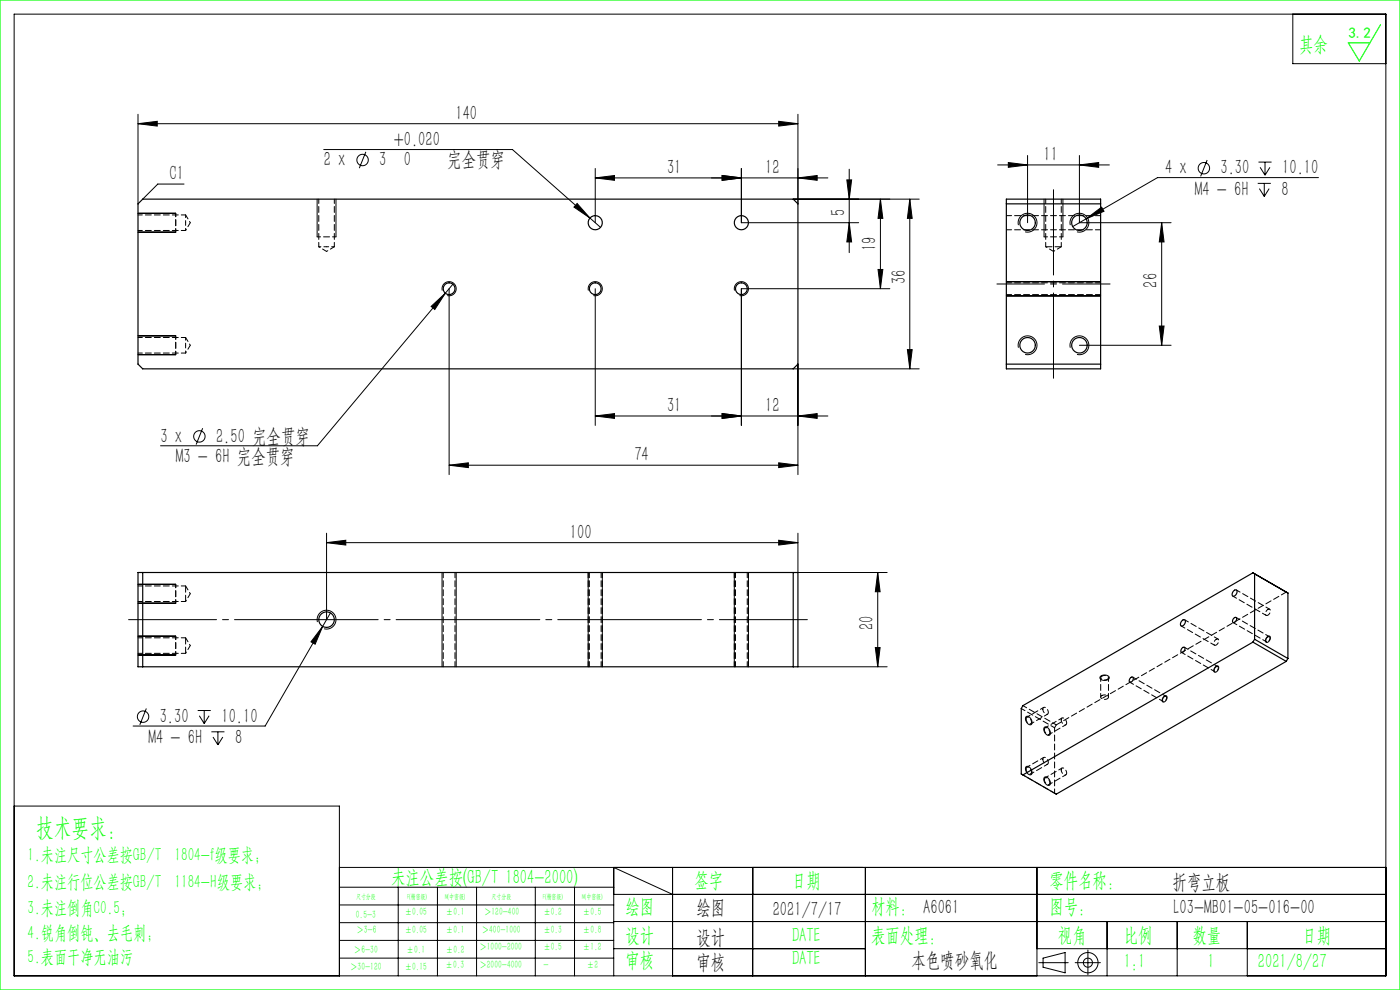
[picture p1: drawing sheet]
<svg xmlns="http://www.w3.org/2000/svg" width="297mm" height="210mm" viewBox="0 0 297 210" stroke-linecap="round" stroke-linejoin="round" font-family="sans-serif">
<g fill="none" stroke="#000" stroke-width=".21">
<path d="M3 3h291v204h-291zM274.3 3v10.5h19.7M29.3 26.2l4.1-.5v1zM29.3 24.2v19M29.3 26.2h140M39 39h-5.5l-3.2 3.2M68.7 31.7h40l18.7 16.5M77.6 32.2l-1.4 3.5M126.3 37.7l4.1-.5v1zM126.3 35.7v11.5M126.3 37.7h49.3M153.2 37.2l4.1 .5-4.1 .5z"/>
<path d="M157.3 35.7v11.5h24.9M165.2 25.7l4.1 .5-4.1 .5zM169.3 24.2v19M169.3 37.7l4.1-.5v1zM179.6 38.2h1.1l-.5 4zM180.2 35.9v17.7M211.6 35h23.7M213.9 34.5l4.1 .5-4.1 .5zM218 33v14.2M229 35l4.1-.5v1zM229 33v14.2h19.4M256.1 34l-1.4 3.4"/>
<path d="M266.8 38.9h2.8M267 34.4h2.8M267.3 35.5l1.1 1.7M268.2 38.9v2.8M268.4 34.4v2.8M269.4 35.5l-1 1.7M279.7 37.7h-34.1l-15.2 8.7M29.3 45.2h8M29.3 49.2h8M67.3 42.2v8M71.3 42.2v8M122.4 43.2l2.8 3-3.4-2.3z"/>
<path d="M180.2 47.2l.5 4.1h-1.1zM186.3 57.2h1l-.5 4zM186.8 42.2v19M186.8 42.2l.5 4.1h-1zM193 42.2l.5 4.1h-1zM193 42.2v36M195 42.2h-26.7M213.5 59.7h20M216.1 47.8a2 2 0 0 1 1.7-2.6 2 2 0 0 1 2.2 2.2 2 2 0 0 1-2.5 1.8M221.5 42.2v8M225.5 42.2v8M227.1 47.8a2 2 0 0 1 1.7-2.6 2 2 0 0 1 2.2 2.2 2 2 0 0 1-2.5 1.8"/>
<path d="M230.4 46.4l3.3-2.5 .5 .9zM230.4 46.4l-2.8 1.7M246.4 47.2l.5 4.1h-1zM246.4 47.2v26M267.2 40l1 1.7M269.2 40l-1 1.7M29.3 71.2h8M29.3 75.2h8M91.5 65l3-2.8-2.3 3.5zM93.8 61.6a1.5 1.5 0 0 1 1.3-1.9 1.5 1.5 0 0 1 1.7 1.7 1.5 1.5 0 0 1-1.9 1.3M94.5 62.2l-27.2 32.4h-33.2M95.3 61.2v39.5"/>
<path d="M96.1 60.3l-1.6 1.9M124.8 61.6a1.5 1.5 0 0 1 1.3-1.9 1.5 1.5 0 0 1 1.7 1.7 1.5 1.5 0 0 1-1.9 1.3M126.3 61.2v29M155.8 61.6a1.5 1.5 0 0 1 1.3-1.9 1.5 1.5 0 0 1 1.7 1.7 1.5 1.5 0 0 1-1.9 1.3M168.3 78.2h26.7M169.3 77.2v23.5M188.8 61.2h-31.5v29M192.5 74.2h1l-.5 4zM213.5 62.7h20M216.1 73.8a2 2 0 0 1 1.7-2.6 2 2 0 0 1 2.2 2.2 2 2 0 0 1-2.5 1.8M227.1 73.8a2 2 0 0 1 1.7-2.6 2 2 0 0 1 2.2 2.2 2 2 0 0 1-2.5 1.8M229 73.2h19.4"/>
<path d="M245.9 69.2h1l-.5 4zM43 90.8l-1.4 3.5M95.3 98.7l4.1-.5v1zM95.3 98.7h74M126.3 88.2l4.1-.5v1zM153.2 87.7l4.1 .5-4.1 .5zM165.2 98.2l4.1 .5-4.1 .5zM169.3 88.2l4.1-.5v1zM175.6 88.2h-49.3M69.3 115.1l4.1-.5v1zM69.3 113.1v18.3M69.3 115.1h100"/>
<path d="M165.2 114.6l4.1 .5-4.1 .5zM169.3 113.1v8.3h18.9M29.3 134.9h8M29.3 138.9h8M29.3 123.9h8M29.3 127.9h8M67.3 132a2 2 0 0 1 1.8-2.6 2 2 0 0 1 2.2 2.2 2 2 0 0 1-2.5 1.8M68.5 132.9l-1.6 3.8-.9-.6zM70.1 130l-13.9 24h-28M93.8 121.4v20M96.8 121.4v20M124.8 121.4v20"/>
<path d="M127.8 121.4v20M155.8 121.4v20M158.8 121.4v20M185.7 137.4h1l-.5 4zM186.2 121.4l.5 4.1h-1zM186.2 121.4v20M268.8 135.2a.44 .44 0 0 1 .7-.2 .44 .44 0 0 1-.1 .7l-.1 .2a.46 .46 0 0 1-.7 .3 .46 .46 0 0 1 0-.7zM31 150.3l-1.3 3.4M41.9 150.7h2.8M42.3 151.8l1 1.7M43.3 150.7v2.8M44.4 151.8l-1.1 1.7"/>
<path d="M44.8 155.2h2.8M45.2 156.3l1 1.7M46.2 155.2v2.8M47.3 156.3l-1.1 1.7M169.3 141.4h18.9M217.6 152.1a1.07 1.07 0 0 1 1.3 1.3v.2a.84 .84 0 0 1-1.3-.8zM221.5 154.3a1.07 1.07 0 0 1 1.3 1.3v.2a.84 .84 0 0 1-1.3-.7zM233.5 143.5a1.2 1.2 0 0 1 1.8 .3 1.15 1.15 0 0 1-2-.1zM246.8 147.8a.44 .44 0 0 1 .7-.1 .44 .44 0 0 1 0 .7l-.2 .2a.46 .46 0 0 1-.7 .3 .46 .46 0 0 1 0-.8zM257.8 141.5a.44 .44 0 0 1 .7-.1 .44 .44 0 0 1-.1 .7l-.1 .2a.46 .46 0 0 1-.7 .2 .46 .46 0 0 1 0-.7zM3 171h69v36M217.6 162.7a1.07 1.07 0 0 1 1.3 1.3v.2a.84 .84 0 0 1-1.3-.8z"/>
<path d="M221.5 164.9a1.07 1.07 0 0 1 1.3 1.3v.2a.84 .84 0 0 1-1.3-.7zM72 184h222M72 188.2h58.2M72 192h58.2M72 195.7h58.2M72 199.5h58.2M84.5 188.2v18.8M92.8 188.2v18.8M101.1 188.2v18.8M113.6 188.2v18.8M121.9 188.2v18.8M130.2 189.7h163.8"/>
<path d="M130.2 195.5h163.8M142.7 189.7l-12.5-5.7v23M142.7 184v23M159.7 184v23M183.6 184v23M220 184v23M234.9 195.5v11.5M249.7 195.5v11.5M264.6 195.5v11.5M72 203.2h58.2M130.2 201.2h53.4M220 201.2h74"/>
<path d="M220.4 204.2h6.2M221.3 203.2l4.7-1.1v4.3l-4.7-1.2zM228.1 204.2h5.3M230.8 201.5v5.3"/>
<circle cx="76.9" cy="33.9" r="1.21"/>
<circle cx="255.4" cy="35.7" r="1.21"/>
<circle cx="42.3" cy="92.6" r="1.21"/>
<circle cx="30.4" cy="152" r="1.21"/>
<circle cx="230.8" cy="204.2" r="2.15"/>
<circle cx="230.8" cy="204.2" r=".96"/>
</g>
<path d="M27.3 131.4h144" fill="none" stroke="#000" stroke-width=".21" stroke-dasharray="30.5 1.3 1.3 1.3" stroke-dashoffset="11.8"/>
<path d="M223.5 80.2v-40" fill="none" stroke="#000" stroke-width=".21" stroke-dasharray="30.5 1.3 1.3 1.3" stroke-dashoffset="12.4"/>
<path d="M235.5 60.2h-24" fill="none" stroke="#000" stroke-width=".21" stroke-dasharray="30.5 1.3 1.3 1.3" stroke-dashoffset="20.4"/>
<path d="M0 0h297v210h-297zM292.9 5.2l-4.5 7.7-2.4-3.8h4.6" fill="none" stroke="#0f0" stroke-width=".25"/>
<g fill="none" stroke="#000" stroke-width=".21" stroke-dasharray="1.3 .6" stroke-dashoffset=".5">
<path d="M37.3 49.2v-4M67.3 50.2h4M221.5 50.2h4M37.3 75.2v-4M37.3 138.9v-4M37.3 127.9v-4M217.7 152.5a.46 .46 0 0 1 .4-.4 .46 .46 0 0 1 .5 .4 .6 .6 0 0 1 .3 .6 .6 .6 0 0 1-.5 .5l-.6-.5-.1-.6M218.7 153.6l3.5-2.1M221.2 150.4a.46 .46 0 0 1 .5-.4 .46 .46 0 0 1 .5 .4 .6 .6 0 0 1 .2 .6 .6 .6 0 0 1-.4 .5l-.6-.5-.2-.6M221.4 150.1l-3.6 2M221.5 154.8a.46 .46 0 0 1 .5-.5 .46 .46 0 0 1 .5 .4 .6 .6 0 0 1 .3 .6 .6 .6 0 0 1-.5 .5l-.6-.5-.2-.5M222.5 155.8l3.6-2.1"/>
<path d="M225.1 152.7a.46 .46 0 0 1 .5-.5 .46 .46 0 0 1 .4 .5 .6 .6 0 0 1 .3 .6 .6 .6 0 0 1-.4 .5l-.6-.5-.2-.6M225.3 152.3l-3.6 2.1M233.5 143.8v4.1M233.7 147.5a.8 .8 0 0 1 .9-.1 .8 .8 0 0 1 .5 .7 .93 .93 0 0 1-1.6-.3l.2-.3M233.7 143.4a.8 .8 0 0 1 .9-.1 .8 .8 0 0 1 .5 .6 .93 .93 0 0 1-1.6-.3l.2-.2M235.2 147.9v-4.1M217.7 163.1a.46 .46 0 0 1 .4-.4 .46 .46 0 0 1 .5 .4 .6 .6 0 0 1 .3 .6 .6 .6 0 0 1-.5 .5l-.6-.5-.1-.6M218.7 164.2l3.5-2.1M221.2 161.1a.46 .46 0 0 1 .5-.5 .46 .46 0 0 1 .5 .4 .6 .6 0 0 1 .2 .6 .6 .6 0 0 1-.4 .5l-.6-.4-.2-.6M221.4 160.7l-3.6 2M221.5 165.4a.46 .46 0 0 1 .5-.5 .46 .46 0 0 1 .5 .4 .6 .6 0 0 1 .3 .6 .6 .6 0 0 1-.5 .6l-.6-.5-.2-.6M222.5 166.4l3.6-2"/>
<path d="M225.1 163.3a.46 .46 0 0 1 .5-.4 .46 .46 0 0 1 .4 .4 .6 .6 0 0 1 .3 .6 .6 .6 0 0 1-.4 .5l-.6-.5-.2-.6M225.3 162.9l-3.6 2.1"/>
</g>
<g fill="#000">
<path d="M126.3 37.7l4.1-.5v1zM153.2 37.2l4.1 .5-4.1 .5z"/>
<path d="M153.2 37.2l4.1 .5-4.1 .5zM169.3 37.7l4.1-.5v1zM153.2 87.7l4.1 .5-4.1 .5zM169.3 88.2l4.1-.5v1zM95.3 98.7l4.1-.5v1zM165.2 98.2l4.1 .5-4.1 .5z"/>
<path d="M165.2 25.7l4.1 .5-4.1 .5zM29.3 26.2l4.1-.5v1z"/>
<path d="M180.2 47.2l.5 4.1h-1.1zM179.6 38.2h1.1l-.5 4zM186.3 57.2h1l-.5 4zM186.8 42.2l.5 4.1h-1z"/>
<path d="M193 42.2l.5 4.1h-1zM192.5 74.2h1l-.5 4z"/>
<path d="M91.5 65l.7 .7 2.3-3.5zM122.4 43.2l-.6 .7 3.4 2.3zM68.5 132.9l-2.5 3.2 .9 .6zM213.9 34.5l4.1 .5-4.1 .5zM229 35l4.1-.5v1zM230.4 46.4l3.8-1.6-.5-.9z"/>
<path d="M245.9 69.2h1l-.5 4zM246.4 47.2l.5 4.1h-1z"/>
<path d="M126.3 88.2l4.1-.5v1zM153.2 87.7l4.1 .5-4.1 .5z"/>
<path d="M69.3 115.1l4.1-.5v1zM165.2 114.6l4.1 .5-4.1 .5z"/>
<path d="M186.2 121.4l.5 4.1h-1zM185.7 137.4h1l-.5 4z"/>
</g>
<g fill="none" stroke="#000" stroke-width=".25">
<path d="M29.3 43.2l1-1h138l1 1v34l-1 1h-138l-1-1zM213.5 42.2h20v36h-20zM213.5 43.2h20M213.5 77.2h20M29.3 121.4h140v20h-140zM30.3 121.4v20M168.3 121.4v20M250.8 131.6a.4 .4 0 0 1 .6-.1 .4 .4 0 0 1 0 .6 .56 .56 0 0 1-.3 .6 .56 .56 0 0 1-.7-.2zM250.8 137.4l.3-.1a.61 .61 0 0 1 .2 .7 .61 .61 0 0 1-.6 .4l-.2-.5zM261.8 125.3a.4 .4 0 0 1 .5-.1 .4 .4 0 0 1 .1 .6 .56 .56 0 0 1-.4 .6 .56 .56 0 0 1-.6-.2zM261.8 131.1l.2-.1a.61 .61 0 0 1 .3 .7 .61 .61 0 0 1-.7 .4l-.1-.5zM265.8 136.2l7.1 4.1"/>
<path d="M265.8 136.2l-48.8 28.2M266.2 135.6l-.4 .6M266.2 135.6l7 4.1M266.2 121.7v13.9M273.2 139.7l-.3 .6M273.2 139.7v-13.9l-7.4-4.3-48.8 28.2-.3 .6v13.9l7.4 4.3 48.8-28.2M239.9 143.8l.2-.2a.61 .61 0 0 1 .3 .7 .61 .61 0 0 1-.7 .4l-.1-.4z"/>
<circle cx="126.3" cy="47.2" r="1.5"/>
<circle cx="157.3" cy="47.2" r="1.5"/>
<circle cx="218" cy="47.2" r="1.65"/>
<circle cx="229" cy="47.2" r="1.65"/>
<circle cx="95.3" cy="61.2" r="1.25"/>
<circle cx="126.3" cy="61.2" r="1.25"/>
<circle cx="157.3" cy="61.2" r="1.25"/>
<circle cx="218" cy="73.2" r="1.65"/>
<circle cx="229" cy="73.2" r="1.65"/>
<circle cx="69.3" cy="131.4" r="1.65"/>
</g>
<path d="M39.4 47.2v-1.6M39.4 48.9v-1.7M67.6 52.3h1.7M69.3 52.3h1.6M39.4 73.2v-1.6M39.4 74.9v-1.7" fill="none" stroke="#000" stroke-width=".21" stroke-dasharray="1.3 .6" stroke-dashoffset=".8"/>
<path d="M29.3 48.9h10.1M39.4 45.6h-10.1M67.6 42.2v10.1M70.9 52.3v-10.1M221.8 42.2v10.1M225.1 52.3v-10.1M29.3 74.9h10.1M39.4 71.6h-10.1M29.3 127.6h10.1M29.3 138.6h10.1M39.4 124.3h-10.1M39.4 135.3h-10.1" fill="none" stroke="#000" stroke-width=".21" stroke-dasharray="1.3 .6" stroke-dashoffset=".3"/>
<path d="M39.4 48.9l1-1.7M40.4 47.2l-1-1.6M67.6 52.3l1.7 1M69.3 53.3l1.6-1M221.8 52.3l1.7 1M223.5 53.3l1.6-1M39.4 74.9l1-1.7M40.4 73.2l-1-1.6M39.4 127.6l1-1.7M39.4 138.6l1-1.7M40.4 125.9l-1-1.6M40.4 136.9l-1-1.6" fill="none" stroke="#000" stroke-width=".21" stroke-dasharray="1.3 .6" stroke-dashoffset="1"/>
<path d="M221.8 52.3h3.3M39.4 127.6v-3.3M39.4 138.6v-3.3" fill="none" stroke="#000" stroke-width=".21" stroke-dasharray="1.3 .6" stroke-dashoffset="-.1"/>
<g fill="none" stroke="#000" stroke-width=".21" stroke-dasharray="1.3 .6" stroke-dashoffset=".2">
<path d="M213.5 48.7h20M233.5 60h-20M233.5 45.7h-20M213.5 62.5h20M94 121.4v20M124.8 121.4v20M125 121.4v20M155.8 121.4v20M156 121.4v20M96.5 141.4v-20M127.5 141.4v-20M127.8 141.4v-20"/>
<path d="M158.5 141.4v-20M158.8 141.4v-20"/>
</g>
<path d="M269 135.1l.1-.1a.61 .61 0 0 1 .3 .8 .61 .61 0 0 1-.7 .4 .68 .68 0 0 1 .3-1.1M247.1 147.7h.1a.61 .61 0 0 1 .2 .7 .61 .61 0 0 1-.6 .4 .68 .68 0 0 1 .3-1.1M258 141.4h.2a.61 .61 0 0 1 .2 .7 .61 .61 0 0 1-.6 .4 .68 .68 0 0 1 .2-1.1M224.1 168.5l-.4-.2" fill="none" stroke="#000" stroke-width=".21" stroke-dasharray="1.3 .6"/>
<path d="M224.1 153.8l48.8-28.2" fill="none" stroke="#000" stroke-width=".21" stroke-dasharray="1.3 .6" stroke-dashoffset=".1"/>
<path d="M258 135.6a.44 .44 0 0 1 .6 .2 .44 .44 0 0 1-.2 .6 .48 .48 0 0 1-.4 .5 .48 .48 0 0 1-.5-.3l.1-.6 .4-.4M269 129.3a.44 .44 0 0 1 .6 .2 .44 .44 0 0 1-.2 .6 .48 .48 0 0 1-.4 .4 .48 .48 0 0 1-.5-.2l.1-.6 .4-.4" fill="none" stroke="#000" stroke-width=".21" stroke-dasharray="1.3 .6" stroke-dashoffset=".7"/>
<g fill="none" stroke="#000" stroke-width=".21" stroke-dasharray="1.3 .6" stroke-dashoffset=".4">
<path d="M250.6 132.8l7 4.1M250.6 138.4l7.1 4.1M258.4 135.6l-7.1-4.1M261.5 126.4l7.1 4.1M261.6 132.1l7.1 4M269.3 135.1l-7.1-4.1M269.4 129.2l-7.1-4.1M216.7 150.3l7 4.1M223.7 154.4l.4-.6M224.1 153.8l-7.1-4.1M239.7 144.7l7 4.1M247.4 147.7l-7.1-4.1"/>
<path d="M258.3 141.4l-7-4.1M223.7 168.3l-7-4.1M223.7 168.3v-13.9"/>
</g>
<text font-size="5.4" fill="#0f0" x="7.7" y="177.2">技术要求：</text>
<g font-size="4.4" fill="#0f0">
<text x="275.6" y="10.8">其余</text>
<text x="83" y="187.5">未注公差按(GB/T 1804-2000)</text>
<text x="147.3" y="188">签字</text>
<text x="168" y="188">日期</text>
<text x="222.6" y="188">零件名称：</text>
<text x="132.7" y="193.6">绘图</text>
<text x="184.8" y="193.6">材料： A6061</text>
<text x="222.6" y="193.6">图号：</text>
<text x="132.7" y="199.8">设计</text>
<text x="168" y="199.8">DATE</text>
<text x="184.8" y="199.8">表面处理：</text>
<text x="224.4" y="199.8">视角</text>
<text x="238.4" y="199.8">比例</text>
<text x="253" y="199.8">数量</text>
<text x="276.3" y="199.8">日期</text>
<text x="132.7" y="205.1">审核</text>
<text x="168" y="204.6">DATE</text>
<text x="238.4" y="205.3">1:1</text>
<text x="256.2" y="205.3">1</text>
<text x="266.9" y="205.3">2021/8/27</text>
</g>
<g font-size="4.4">
<text x="96.6" y="25.4">140</text>
<text x="68.7" y="35.3">2 x</text>
<text x="80.5" y="35.2">3</text>
<text x="83.5" y="30.9">+0.020</text>
<text x="85.7" y="35.2">0</text>
<text x="94.9" y="35.2">完全贯穿</text>
<text x="221.4" y="34.1">11</text>
<text x="36" y="38.2">C1</text>
<text x="141.5" y="36.9">31</text>
<text x="162.3" y="36.9">12</text>
<text x="247.1" y="37">4 x</text>
<text x="253.5" y="41.5">M4 - 6H</text>
<text x="258.9" y="37">3.30</text>
<text x="271.9" y="41.5">8</text>
<text x="272" y="37">10.10</text>
<text x="179.3" y="45.7" transform="rotate(-90 179.3 45.7)">5</text>
<text x="185.9" y="53.2" transform="rotate(-90 185.9 53.2)">19</text>
<text x="192.1" y="60.3" transform="rotate(-90 192.1 60.3)">36</text>
<text x="245.6" y="61" transform="rotate(-90 245.6 61)">26</text>
<text x="141.5" y="87.4">31</text>
<text x="162.3" y="87.4">12</text>
<text x="34.1" y="93.9">3 x</text>
<text x="45.8" y="93.9">2.50 完全贯穿</text>
<text x="37.3" y="98.2">M3 - 6H 完全贯穿</text>
<text x="134.6" y="97.8">74</text>
<text x="120.9" y="114.2">100</text>
<text x="185.3" y="133.7" transform="rotate(-90 185.3 133.7)">20</text>
<text x="33.9" y="153.3">3.30</text>
<text x="47" y="153.3">10.10</text>
<text x="31.5" y="157.8">M4 - 6H</text>
<text x="49.9" y="157.8">8</text>
<text x="248.8" y="188.6">折弯立板</text>
<text x="147.8" y="194">绘图</text>
<text x="163.9" y="194.3">2021/7/17</text>
<text x="249" y="194">L03-MB01-05-016-00</text>
<text x="147.8" y="200.2">设计</text>
<text x="147.8" y="205.5">审核</text>
<text x="193.4" y="205">本色喷砂氧化</text>
</g>
<g font-size="4" fill="#0f0">
<text x="5.9" y="182.6">1.未注尺寸公差按GB/T 1804-f级要求；</text>
<text x="5.9" y="188.4">2.未注行位公差按GB/T 1184-H级要求；</text>
<text x="5.9" y="193.9">3.未注倒角C0.5；</text>
<text x="5.9" y="199.2">4.锐角倒钝、去毛刺；</text>
<text x="5.9" y="204.2">5.表面干净无油污</text>
</g>
<text font-size="3.2" fill="#0f0" x="286.1" y="8">3.2</text>
<g font-size="2.3" fill="#0f0">
<text x="75.5" y="194.7">0.5-3</text>
<text x="75.6" y="198">＞3-6</text>
<text x="85.9" y="194.2">±0.05</text>
<text x="85.9" y="198">±0.05</text>
<text x="94.6" y="194.2">±0.1</text>
<text x="94.6" y="198">±0.1</text>
<text x="102.2" y="198">＞400-1000</text>
<text x="102.7" y="194.2">＞120-400</text>
<text x="115.3" y="194.2">±0.2</text>
<text x="115.3" y="198">±0.3</text>
<text x="123.7" y="194.2">±0.5</text>
<text x="123.7" y="198">±0.8</text>
<text x="75.1" y="202.2">＞6-30</text>
<text x="86.3" y="202.2">±0.1</text>
<text x="94.6" y="202.2">±0.2</text>
<text x="101.7" y="201.6">＞1000-2000</text>
<text x="115.3" y="201.6">±0.5</text>
<text x="123.7" y="201.6">±1.2</text>
<text x="74.3" y="205.8">＞30-120</text>
<text x="85.9" y="205.8">±0.15</text>
<text x="94.5" y="205.4">±0.3</text>
<text x="101.7" y="205.4">＞2000-4000</text>
<text x="115.3" y="205.4">-</text>
<text x="124.5" y="205.4">±2</text>
</g>
<g font-size="1.5" fill="#0f0">
<text x="75.5" y="190.6">尺寸分段</text>
<text x="86.4" y="190.6">F(精密级)</text>
<text x="94.4" y="190.6">M(中密级)</text>
<text x="104.3" y="190.6">尺寸分段</text>
<text x="115.2" y="190.6">F(精密级)</text>
<text x="123.5" y="190.6">M(中密级)</text>
</g>
</svg>
